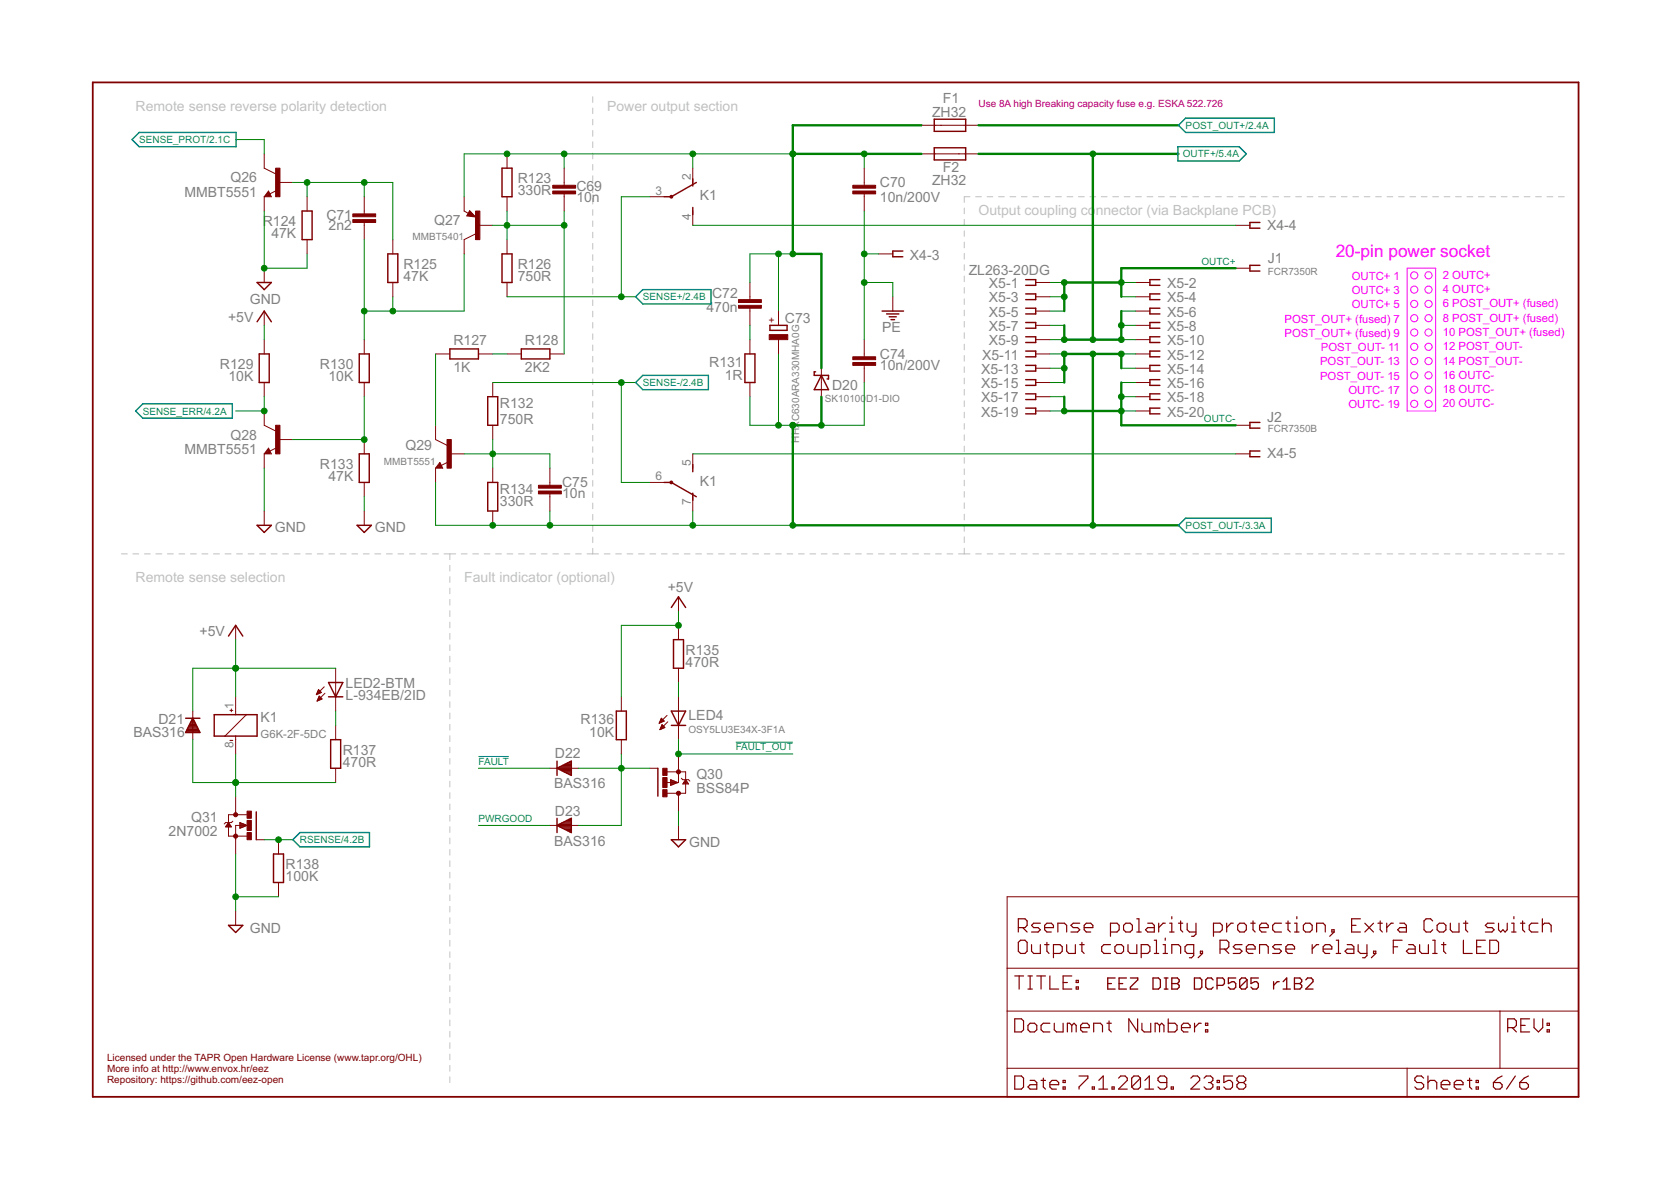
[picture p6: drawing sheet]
<svg xmlns="http://www.w3.org/2000/svg" width="297mm" height="210mm" viewBox="0 0 297 210" stroke-linecap="round" stroke-linejoin="round" font-family="sans-serif">
<g fill="none" stroke="#c0c0c0" stroke-width=".18">
<path d="M105.4 17.2v1M105.4 19.2v1M105.4 21.2v1M105.4 23.2v1M105.4 25.2v1M105.4 27.2v1M105.4 29.2v1M105.4 31.2v1M105.4 33.2v1M105.4 35.2v1.1M105.4 37.3v1M105.4 39.3v1"/>
<path d="M171.4 37v1M171.4 39v1M172.4 35h-1v1M173.4 35h1.1M175.5 35h1M177.5 35h1M179.5 35h1.1M181.6 35h1M183.6 35h1M185.6 35h1M187.6 35h1.1M189.7 35h1"/>
<path d="M191.7 35h1M193.7 35h1.1M195.8 35h1M197.8 35h1M199.8 35h1.1M201.9 35h1M203.9 35h1M205.9 35h1.1M208 35h1M210 35h1M212 35h1.1M214.1 35h1"/>
<path d="M216.1 35h1M218.1 35h1.1M220.2 35h1M222.2 35h1M224.2 35h1.1M226.3 35h1M228.3 35h1M230.3 35h1.1M232.3 35h1.1M234.4 35h1M236.4 35h1M238.4 35h1.1"/>
<path d="M240.5 35h1M242.5 35h1M244.5 35h1.1M246.6 35h1M248.6 35h1M250.6 35h1.1M252.6 35h1.1M254.7 35h1M256.7 35h1M258.7 35h1.1M260.8 35h1M262.8 35h1"/>
<path d="M264.8 35h1.1M266.9 35h1M268.9 35h1M270.9 35h1.1M273 35h1M275 35h1M277 35h1.1M105.4 41.3v1M105.4 43.3v1M105.4 45.3v1M105.4 47.3v1M105.4 49.3v1"/>
<path d="M105.4 51.3v1M105.4 53.3v1M105.4 55.3v1M105.4 57.3v1M105.4 59.3v1M171.4 41v1M171.4 43v1M171.4 45v1.1M171.4 47.1v1M171.4 49.1v1M171.4 51.1v1M171.4 53.1v1"/>
<path d="M171.4 55.1v1M171.4 57.1v1M171.4 59.1v1.1M105.4 61.3v1M105.4 63.3v1M105.4 65.3v1.1M105.4 67.4v.9M105.4 69.4v1M105.4 71.4v1M105.4 73.4v1M105.4 75.4v1M105.4 77.4v1"/>
<path d="M105.4 79.4v1M171.4 61.2v1M171.4 63.2v1M171.4 65.2v1M171.4 67.2v1M171.4 69.2v1M171.4 71.2v1.1M171.4 73.3v1M171.4 75.3v1M171.4 77.3v1M171.4 79.3v1M21.6 98.4h1"/>
<path d="M23.6 98.4h1.1M25.7 98.4h1M27.7 98.4h1.1M29.8 98.4h1M31.8 98.4h1.1M33.9 98.4h1M35.9 98.4h1.1M38 98.4h1M40 98.4h1.1M42.1 98.4h1M44.1 98.4h1M46.1 98.4h1.1"/>
<path d="M48.2 98.4h1.1M50.2 98.4h1.1M52.3 98.4h1M54.4 98.4h1M56.4 98.4h1M58.4 98.4h1.1M60.5 98.4h1M62.5 98.4h1.1M64.6 98.4h1M66.6 98.4h1.1M68.7 98.4h1M70.7 98.4h1.1"/>
<path d="M72.8 98.4h1M74.8 98.4h1.1M76.9 98.4h1M78.9 98.4h2.1M80 98.4v1.1M82 98.4h1M84 98.4h1.1M86.1 98.4h1M88.1 98.4h1M90.1 98.4h1.1M92.2 98.4h1M94.2 98.4h1"/>
<path d="M96.2 98.4h1.1M98.3 98.4h1M100.3 98.4h1M102.3 98.4h1M104.4 98.4h2M105.4 81.4v1M105.4 83.4v1M105.4 85.4v1M105.4 87.4v1M105.4 89.4v1M105.4 91.4v1M105.4 93.4v1"/>
<path d="M105.4 95.4v1M105.4 97.5v.9M107.4 98.4h1M109.4 98.4h1.1M111.5 98.4h1M113.5 98.4h1M115.5 98.4h1.1M117.6 98.4h1M119.6 98.4h1M121.6 98.4h1.1M123.7 98.4h1M125.7 98.4h1"/>
<path d="M127.7 98.4h1.1M129.8 98.4h1M131.8 98.4h1M133.8 98.4h1M135.8 98.4h1.1M137.9 98.4h1M139.9 98.4h1M141.9 98.4h1.1M144 98.4h1M146 98.4h1M148 98.4h1.1M150.1 98.4h1"/>
<path d="M152.1 98.4h1M154.1 98.4h1.1M156.1 98.4h1.1M158.2 98.4h1M160.2 98.4h1M162.2 98.4h1.1M164.3 98.4h1M166.3 98.4h1M168.3 98.4h1.1M170.4 98.4h2M171.4 81.3v1M171.4 83.3v1"/>
<path d="M171.4 85.3v1.1M171.4 87.4v1M171.4 89.4v1M171.4 91.4v1M171.4 93.4v1M171.4 95.4v1M171.4 97.4v1M173.4 98.4h1.1M175.5 98.4h1M177.5 98.4h1M179.5 98.4h1.1M181.6 98.4h1"/>
<path d="M183.6 98.4h1M185.6 98.4h1M187.6 98.4h1.1M189.7 98.4h1M191.7 98.4h1M193.7 98.4h1.1M195.8 98.4h1M197.8 98.4h1M199.8 98.4h1.1M201.9 98.4h1M203.9 98.4h1M205.9 98.4h1.1"/>
<path d="M208 98.4h1M210 98.4h1M212 98.4h1.1M214.1 98.4h1M216.1 98.4h1M218.1 98.4h1.1M220.2 98.4h1M222.2 98.4h1M224.2 98.4h1.1M226.3 98.4h1M228.3 98.4h1M230.3 98.4h1.1"/>
<path d="M232.3 98.4h1.1M234.4 98.4h1M236.4 98.4h1M238.4 98.4h1.1M240.5 98.4h1M242.5 98.4h1M244.5 98.4h1.1M246.6 98.4h1M248.6 98.4h1M250.6 98.4h1.1M252.6 98.4h1.1M254.7 98.4h1"/>
<path d="M256.7 98.4h1M258.7 98.4h1.1M260.8 98.4h1M262.8 98.4h1M264.8 98.4h1.1M266.9 98.4h1M268.9 98.4h1M270.9 98.4h1.1M273 98.4h1M275 98.4h1M277 98.4h1.1M80 100.5v1"/>
<path d="M80 102.5v1M80 104.5v1M80 106.5v1M80 108.5v1.1M80 110.6v1M80 112.6v1M80 114.6v1M80 116.6v1M80 118.7v1M80 120.7v1M80 122.7v1M80 124.7v1"/>
<path d="M80 126.7v1.1M80 128.8v1M80 130.8v1M80 132.8v1M80 134.8v1M80 136.8v1.1M80 138.9v1M80 140.9v1M80 142.9v1M80 144.9v1M80 146.9v1.1M80 148.9v1.1"/>
<path d="M80 151v1M80 153v1M80 155v1M80 157v1.1M80 159.1v1M80 161.1v1M80 163.1v1M80 165.1v1M80 167.1v1.1M80 169.2v1M80 171.2v1M80 173.2v1"/>
<path d="M80 175.2v1M80 177.2v1.1M80 179.3v1M80 181.3v1M80 183.3v1M80 185.3v1.1M80 187.3v1.1M80 189.4v1M80 191.4v1"/>
</g>
<g fill="none" stroke="#800000" stroke-width=".21">
<path d="M180.4 173.5h1.5M181 164.9h1.2l.4-.4v-.8l-.4-.4h-1.2v2.4M181 167.5l.4-.4h.8l.4 .4v1.6l-.4 .4h-.8l-.4-.4zM181.2 173.5v2.3M181.8 164.9l.8 .8M182.7 173.5h.8M182.7 175.8h.8M183.1 173.5v2.3M183.4 167.9v1.2l.3 .4h1.2v-1.6M184.3 173.5h1.5M184.9 164.1h-1.2l-.3 .4 .3 .4h.8l.4 .3-.4 .5h-1.1M185.1 173.5v2.3"/>
<path d="M185.7 164.9h1.6v-.4l-.4-.4h-.8l-.4 .4v.7l.4 .5h.8M185.7 167.9h.8M186.1 167.5v1.6l.4 .4M186.6 173.5v2.3h1.6M187.3 169.5h1.1l.4-.4v-.8l-.4-.4h-1.1v2.3M188 165.7v-1.6h1.2l.4 .4v1.2M189 174.6h.7M189.6 167.9v1.2l.4 .4h1.2v-1.6M190.5 173.5h-1.5v2.3h1.5M191.3 175.4h.4v.4h-.4zM191.3 174.2h.4v.4h-.4zM191.9 164.1h-1.1l-.4 .4 .4 .4h.8l.3 .3-.3 .5h-1.2"/>
<path d="M191.9 167.9h.8M192.3 167.5v1.6l.4 .4M192.7 164.9h1.6v-.4l-.4-.4h-.8l-.4 .4v.7l.4 .5h.8M197.4 165.7h1.2l.3-.5v-.7l-.3-.4h-1.2v2.3M197.4 167.9h-1.2l-.4 .4v.8l.4 .4h1.2M198.6 167.9h.7l.4 .4v.8l-.4 .4h-.7l-.4-.4v-.8zM199.7 164.5l.4-.4h.8l.4 .4v.7l-.4 .5h-.8l-.4-.5zM200.5 167.9v1.2l.4 .4h1.2v-1.6M202.1 163.3h.4v2.4M202.1 165.7h.8M202.9 169.5h1.1l.4-.4v-.8l-.4-.4h-1.1v2.3M204 164.1h.8l.4 .4v1.2h-1.2l-.4-.5 .4-.3h1.2"/>
<path d="M205.2 167.1h.4v2.4M205.2 169.5h.8M206 164.1v1.6M206.8 169.5h.7M206.8 167.9h.3v1.6M207.1 164.1h-.3l-.8 .8M207.1 166.7v.4M207.9 165.7h.8M207.9 164.1h.4v1.6M208.3 162.9v.4M208.3 169.5v-1.6h1.2l.4 .4v1.2M209.5 164.1h.7"/>
<path d="M209.9 163.7v1.5l.3 .5M211 164.1v1.1l.4 .5h1.2M212.2 169.5h-1.2l-.3-.4v-.8l.3-.4h1.2v1.9l-.4 .4h-.4M212.6 164.1v1.9l-.4 .4h-.4M213.4 169.1h.4v.4h-.4zM213.8 169.5l-.8 .7M215.7 165.7h1.2l.4-.5v-.7l-.4-.4h-1.2v2.3M216.9 168.7h1.2l.3-.4v-.8l-.3-.4h-1.2v2.4M217.7 168.7l.7 .8M218.1 164.1v1.6M219.2 164.1h-.4l-.7 .8M220.4 164.1h.8l.4 .4v.7l-.4 .5h-.8l-.4-.5v-.7z"/>
<path d="M220.8 167.9h-1.2l-.4 .4 .4 .4h.8l.4 .4-.4 .4h-1.2M221.6 168.7h1.5v-.4l-.4-.4h-.7l-.4 .4v.8l.4 .4h.7M222.3 164.1h.8M222.7 163.7v1.5l.4 .5M223.9 164.9h1.5v-.4l-.3-.4h-.8l-.4 .4v.7l.4 .5h.8M223.9 169.5v-1.6h1.2l.3 .4v1.2M227.8 164.1h-1.2l-.4 .4v.7l.4 .5h1.2M227.8 167.9h-1.2l-.4 .4 .4 .4h.8l.4 .4-.4 .4h-1.2M228.6 164.1h.8M228.6 168.7h1.5v-.4l-.4-.4h-.7l-.4 .4v.8l.4 .4h.7M229 163.7v1.5l.4 .5M230.1 165.7h.8"/>
<path d="M230.1 164.1h.4v1.6M230.5 162.9v.4M231.7 164.5l.4-.4h.8l.4 .4v.7l-.4 .5h-.8l-.4-.5zM233.3 167.9v1.6M234 165.7v-1.6h1.2l.4 .4v1.2M234.4 167.9h-.4l-.7 .8M235.2 168.7h1.5v-.4l-.3-.4h-.8l-.4 .4v.8l.4 .4h.8M236.7 165.2h.5v.5h-.5zM237.2 165.7l-.8 .7M237.5 167.1h.4v2.4M237.5 169.5h.8M239.5 167.9h.8l.4 .4v1.2h-1.2l-.4-.4 .4-.4h1.2"/>
<path d="M240.3 164.5h.7M241.4 167.9v1.2l.4 .4h1.2M241.8 163.3h-1.5v2.4h1.5M242.6 164.1l1.6 1.6M243 167.9v1.9l-.4 .4h-.4M244.2 164.1l-1.6 1.6M244.2 169.1h.4v.4h-.4zM244.6 169.5l-.8 .7M244.9 164.1h.8M245.3 163.7v1.5l.4 .5M246.5 164.1v1.6M247.7 164.1h-.4l-.8 .8"/>
<path d="M247.7 168.3h.8M248.8 164.1h.8l.4 .4v1.2h-1.2l-.3-.5 .3-.3h1.2M249.2 167.1h-1.5v2.4M250.4 167.9h.8l.4 .4v1.2h-1.2l-.4-.4 .4-.4h1.2M252.3 167.9v1.2l.4 .4h1.2v-1.6M254.7 163.7l-.4-.4h-.8l-.4 .4v1.5l.4 .5h.8l.4-.5M254.7 167.1h.4v2.4M254.7 169.5h.8M255.5 164.5l.4-.4h.7l.4 .4v.7l-.4 .5h-.7l-.4-.5zM256.2 167.9h.8M256.6 167.5v1.6l.4 .4M257.8 164.1v1.1l.4 .5h1.2v-1.6"/>
<path d="M260.1 164.1h.8M260.1 167.1v2.4h1.6M260.5 163.7v1.5l.4 .5M262.5 168.3h.7M264 167.1h-1.5v2.4h1.5M264.8 167.1h1.2l.4 .4v1.6l-.4 .4h-1.2zM265.6 164.1h-1.2l-.4 .4 .4 .4h.8l.4 .3-.4 .5h-1.2M266.4 164.1v1.1l.4 .5 .4-.5 .3 .5 .4-.5v-1.1M268.7 165.7h.8M268.7 164.1h.4v1.6M269.1 162.9v.4M270.3 164.1h.8"/>
<path d="M270.7 163.7v1.5l.4 .5M273.4 164.1h-1.2l-.4 .4v.7l.4 .5h1.2M274.2 164.5l.4-.4h.7l.4 .4v1.2M274.2 163.3v2.4M180.4 181.1h1.2l.3 .4v1.5l-.3 .4h-1.2zM180.4 191.2h1.2l.3 .4v1.6l-.3 .4h-1.2zM182.7 182.2l.4-.3h.8l.4 .3v.8l-.4 .4h-.8l-.4-.4zM183.1 192h.8l.4 .4v1.2h-1.2l-.4-.4 .4-.4h1.2M185.1 192h.7M185.5 191.6v1.6l.3 .4M186.6 192.8h1.6v-.4l-.4-.4h-.8l-.4 .4v.8l.4 .4h.8M186.6 181.9h-1.1l-.4 .3v.8l.4 .4h1.1"/>
<path d="M187.4 181.9v1.1l.4 .4h1.2v-1.5M189 193.2h.4v.4h-.4zM189 192h.4v.4h-.4zM190.5 182.2l-.4-.3h-.4v1.5M190.5 182.2l.4-.3 .4 .3v1.2M190.5 182.2v1.2M191.8 191.2h1.6v.4l-1.6 1.6v.4M192.1 182.6h1.5v-.4l-.3-.3h-.8l-.4 .3v.8l.4 .4h.8M194.2 193.2h.3v.4h-.3zM194.4 183.4v-1.5h1.2l.4 .3v1.2M195.3 193.6h1.6M195.3 192l.8-.8v2.4"/>
<path d="M196.8 181.9h.7M197.1 181.5v1.5l.4 .4M197.7 193.2h.4v.4h-.4zM198.8 191.6l.4-.4h.8l.4 .4v.4l-1.6 1.6h1.6M202.2 181.1v2.3l-1.5-2.3v2.3M202.7 191.6v1.6l-.4 .4h-.7l-.4-.4M202.7 191.6l-.4-.4h-.7l-.4 .4v1.6M202.7 191.6l-1.5 1.6M203 181.9v1.1l.4 .4h1.2v-1.5M203.5 193.6h1.6M203.5 192l.8-.8v2.4M206.1 182.2l.4-.3 .4 .3v1.2"/>
<path d="M206.1 182.2l-.4-.3h-.4v1.5M206.1 182.2v1.2M207.4 192.4h-1.2l-.4-.4v-.4l.4-.4h.8l.4 .4v1.6l-.4 .4h-.8l-.4-.4M207.7 181.1v2.3h1.2l.3-.4v-.8l-.3-.3h-1.2M208.2 193.2h.4v.4h-.4zM210 182.6h1.6v-.4l-.4-.3h-.8l-.4 .3v.8l.4 .4h.8M211.7 191.6l.4-.4h.8l.4 .4v.4l-1.6 1.6h1.6M212.3 181.9v1.5M213.5 181.9h-.4l-.8 .7M214 191.6l.4-.4h.8l.4 .4v.4l-.4 .4M214.3 183h.4v.4h-.4zM214.3 181.9h.4v.3h-.4z"/>
<path d="M214.8 192.4h.4M215.2 192.4l.4 .4v.4l-.4 .4h-.8l-.4-.4M216.4 193.2h.4v.4h-.4zM216.4 192h.4v.4h-.4zM219.1 191.2h-1.5v1.2l.7-.4h.4l.4 .4v.8l-.4 .4h-.8l-.3-.4M220.3 192.4l-.4 .4v.4l.4 .4h.7l.4-.4v-.4l-.4-.4M220.3 192.4l-.4-.4v-.4l.4-.4h.7l.4 .4v.4l-.4 .4M220.3 192.4h.7M253.1 191.6l-.4-.4h-.8l-.4 .4v.4l.4 .4h.8l.4 .4v.4l-.4 .4h-.8l-.4-.4M253.8 192.4l.4-.4h.8l.4 .4v1.2M253.8 191.2v2.4M256.2 192.8h1.5v-.4l-.4-.4h-.7l-.4 .4v.8l.4 .4h.7"/>
<path d="M258.5 192.8h1.6v-.4l-.4-.4h-.8l-.4 .4v.8l.4 .4h.8M260.9 192h.7M261.2 191.6v1.6l.4 .4M262.4 193.2h.4v.4h-.4zM262.4 192h.4v.4h-.4zM265.5 192.4h1.1l.4 .4v.4l-.4 .4h-.7l-.4-.4zM267 191.2l-.7 .4-.8 .8M268 182.6h1.2l.4-.4v-.7l-.4-.4h-1.2v2.3M268.8 182.6l.8 .8M269.4 191.2l-1.6 2.4M270.2 192.4h1.1l.4 .4v.4l-.4 .4h-.8l-.3-.4zM270.3 182.2h.8"/>
<path d="M271.7 191.2l-.8 .4-.7 .8M271.9 181.1h-1.6v2.3h1.6M272.7 181.1v1.5l.8 .8 .7-.8v-1.5M275 183h.4v.4h-.4zM275 181.9h.4v.3h-.4z"/>
</g>
<path d="M16.5 14.6h264.1v180.3h-264.1z" fill="none" stroke="#800000" stroke-width=".32"/>
<g fill="none" stroke="#800000" stroke-width=".18">
<path d="M47 27.3v2.6l2 1M47 35v2.5M47.7 34l.5 1h-1.2zM49.2 33.8l-1.2 .7M49.5 32.4h2.5M54.6 35v2.5M64.7 35v3M64.7 39.5v3.1M82.5 35v2.5l.7 .4M83.5 37.4l1 1.2-1.5-.2zM90.1 27.3v2.6M90.1 35v2.5"/>
<path d="M100.3 29.9v3M100.3 34.5v3M115.5 35h2.6M123.1 29.9v2.5M123.1 37.5v2.5M153.6 29.9v3M153.6 34.5v3M163.8 22.3h10.1M163.8 27.3h10.1M47 47.7v2.5M47 55.3v2.5M54.6 42.6v2.5"/>
<path d="M69.8 42.6v2.5M69.8 50.2v2.5M84.5 41.6l-2 1v2.5M85 40h2.6M90.1 42.6v2.5M90.1 50.2v2.5M133.3 50.2v3.1M133.3 54.8v3M138.4 55.3v2.5M156.2 45.1h2.5M158.7 52.7v2.6M184.1 50.2h2.5"/>
<path d="M184.1 52.7h2.5M184.1 55.3h2.5M184.1 57.8h2.5M201.9 50.2h2.5M201.9 52.7h2.5M201.9 55.3h2.5M201.9 57.8h2.5M219.6 40h2.6M219.6 47.7h2.6M47 60.4v2.5M47 68v2.5M47 73v2.6l2 1"/>
<path d="M47.7 79.7l.5 1h-1.2zM49.2 79.6l-1.2 .6M49.5 78.1h2.5M64.7 60.4v2.5M64.7 68v2.5M64.7 78.1v2.6M77.4 75.6v2.5l2.1 1M77.4 62.9h2.6M85 62.9h2.6M87.6 68v2.5M87.6 75.6v2.5M90.1 62.9h2.6"/>
<path d="M97.7 62.9h2.6M133.3 60.4v2.5M133.3 68v2.5M138.4 60.4v2.5M146 65.4v5.1M153.6 60.4v3M153.6 64.9v3.1M184.1 62.9h2.5M184.1 60.4h2.5M184.1 65.4h2.5M184.1 68h2.5M184.1 70.5h2.5"/>
<path d="M184.1 73h2.5M201.9 62.9h2.5M201.9 60.4h2.5M201.9 65.4h2.5M201.9 68h2.5M201.9 70.5h2.5M201.9 73h2.5M219.6 75.6h2.6M47 80.7v2.5M47 90.8v2.6M64.7 85.7v2.6M64.7 90.8v2.6"/>
<path d="M77.4 83.2v2.5M78.2 82.2l.5 1h-1.3zM79.7 82.1l-1.3 .6M80 80.7h2.5M87.6 83.2v2.5M87.6 90.8v2.6M97.7 83.2v3.1M97.7 87.8v3M115.5 85.7h2.6M123.1 80.7v2.5M123.1 88.3v2.5M219.6 80.7h2.6"/>
<path d="M41.9 111.1v2.6M59.7 118.8v7.6M120.6 106.1v2.5M120.6 111.1v2.6M120.6 118.8v2.5M34.3 126.4v5.1M40.9 126.3h.5M40.9 131.6h.5M41.1 126v.5M41.9 123.8v3.2M41.9 130.8v3.2M43.8 127l-3.8 3.8"/>
<path d="M56.2 123.4h.1M56.3 123.3h.3M56.3 123.2h.6M56.4 123.1h.7M56.4 124.5h.2M56.5 122.9h.5M56.5 124.4h.4M56.5 122.8h.4M56.5 124.3h.6M56.6 122.7h.1M56.6 124.1h.6M56.6 124h.4"/>
<path d="M56.6 122.6l-.4 .9M56.6 122.6l.5 .5-.9 .4M56.6 122.6h.1M56.7 123.9h.2M56.7 123.8h.1M56.7 123.7l.6 .5-.9 .4zM57.6 122.1l-1.4 1.4M57.8 123.2l-1.4 1.4M59.7 128.9v2.6M59.7 136.5v2.6M97.7 136.5h5.1M110.4 123.8v2.6"/>
<path d="M110.4 131.5v2.5M115.5 136.5h1.4M117.2 128.5h.1M117.3 128.4h.3M117.3 128.2h.6M117.3 129.6h.3M117.4 128.1h.6M117.4 128h.5M117.4 129.5h.5M117.5 127.9h.3M117.5 129.3h.6M117.5 127.8h.2"/>
<path d="M117.5 129.2h.6M117.6 127.7l.5 .5-.9 .3zM117.6 129.1h.4M117.6 129h.3M117.7 128.8h.1M117.7 128.8l.5 .5-.9 .4zM118.6 127.1l-1.4 1.4M118.6 137.2h3.3v3.8h-3.3M118.7 128.3l-1.4 1.4M119.2 138.6l1.3 .5-1.3 .5zM119.2 139.6h.1M119.2 139.5h.3"/>
<path d="M119.2 139.3h.6M119.2 139.2h.9M119.2 139h1M119.2 138.9h.7M119.2 138.7h.4M119.2 138.6h.1M120.6 123.8v7.7M120.6 134v5.1h-2.2M121.1 138.3l.3 .3h1l.2 .2M121.5 139.2h.8M121.5 139.1h.7M121.6 139h.6"/>
<path d="M121.7 138.9h.4M121.8 138.7h.2M121.9 138.6h.1M121.9 138.6l.5 .7h-1zM40.1 146.9h1M40.2 146.8h.8M40.3 146.7h.7M40.4 146.6h.5M40.4 146.5h.4M40.5 146.3h.2M40.6 146.2l.5 .8h-1zM41.4 145.9l-.3 .3h-1l-.2 .3"/>
<path d="M41.9 141.6v3.2M42.7 146.2v1l1.2-.5M42.7 146.2l1.2 .5M42.7 147.2h.1M42.7 147.1h.3M42.7 146.9h.6M42.7 146.8h.9M42.7 146.6h.9M42.7 146.5h.6M42.7 146.3h.3M42.7 146.2h.1M43.9 146.7h-2v5.1"/>
<path d="M43.9 144.8h-3.3v3.8h3.3M45.6 149.2h1.4M49.5 149.2v2.6M49.5 156.8v2.6M97.7 146.7h5.1M120.6 141v3.2M120.6 146.7v2.5M179 159.4h101.6v35.5h-101.6zM41.9 161.9v2.6M179 179.7h101.6M179 172.1h101.6M266.6 179.7v10.2"/>
<path d="M179 189.9h101.6M250.1 189.9v5"/>
</g>
<g fill="none" stroke="#800000" stroke-width=".23">
<path d="M196.9 174.8h.7M198.2 173.8h-1.3v2h1.3M198.9 174.8h.7M200.2 173.8h-1.3v2h1.3M200.9 173.8h1.3v.4l-1.3 1.3v.3h1.3M205 173.8h.9l.4 .4v1.3l-.4 .3h-.9zM207 173.8h.6M207 175.8h.6M207.3 173.8v2M208.3 173.8h1l.3 .4v.3l-.3 .3 .3 .3v.4l-.3 .3h-1zM208.3 174.8h1M212.3 173.8h1l.3 .4v1.3l-.3 .3h-1z"/>
<path d="M215.6 174.2l-.3-.4h-.6l-.4 .4v1.3l.4 .3h.6l.3-.3M216.3 175.1h1l.4-.3v-.6l-.4-.4h-1v2M219.7 173.8h-1.3v1l.6-.3h.4l.3 .3v.7l-.3 .3h-.7l-.3-.3M221.7 174.2l-.3-.4h-.7l-.3 .4v1.3M221.7 174.2v1.3l-.3 .3h-.7l-.3-.3M221.7 174.2l-1.3 1.3M223.7 173.8h-1.3v1l.6-.3h.4l.3 .3v.7l-.3 .3h-.7l-.3-.3M226.4 174.5v1.3M227.4 174.5h-.3l-.7 .6M228.1 175.8h1.3M228.1 174.5l.6-.7v2M230.1 173.8h1l.3 .4v.3l-.3 .3 .3 .3v.4l-.3 .3h-1z"/>
<path d="M230.1 174.8h1M232.1 174.2l.3-.4h.7l.3 .4v.3l-1.3 1.3h1.3"/>
</g>
<g fill="none" stroke="#800000" stroke-width=".25">
<path d="M47.7 34.5l-.1 .2h.4l-.3-.5-.5 .6h.8M53.7 37.5h1.8v5.1h-1.8zM83.5 38.1h.4l-.4-.2-.2 .4 1 .1-.8-.8-.4 .7M89.2 29.9h1.8v5.1h-1.8zM123.1 31.8v1.3M123.1 36.9v1.2M123.8 32.4l-4.5 2.6h-1.2M166.1 21.2h5.6v2.1h-5.6zM166.1 26.3h5.6v2.1h-5.6zM224 39.5h-1.8v1.1h1.8M45.7 50.2h2.5l-1.2 1.3zM45.7 57.2l1.3-1.9 1.2 1.9"/>
<path d="M68.9 45.1h1.8v5.1h-1.8zM89.2 45.1h1.8v5.1h-1.8zM136.9 57.8h3v.9h-3zM156.8 55.3h3.8M157.6 55.8h2.2M158.1 56.3h1.2M158.4 56.8h.6M160.5 44.6h-1.8v1h1.8M182.3 54.8h1.8v1h-1.8M182.3 49.7h1.8v1h-1.8M182.3 52.2h1.8v1.1h-1.8M182.3 57.3h1.8v1h-1.8"/>
<path d="M182.3 59.9h1.8v1h-1.8M206.2 54.8h-1.8v1h1.8M206.2 49.7h-1.8v1h1.8M206.2 52.2h-1.8v1.1h1.8M206.2 57.3h-1.8v1h1.8M206.2 59.9h-1.8v1h1.8M224 47.2h-1.8v1h1.8M46.1 62.9h1.8v5.1h-1.8zM63.9 62.9h1.7v5.1h-1.7zM80 62h5v1.8h-5zM86.7 70.5h1.8v5.1h-1.8zM92.7 62h5v1.8h-5z"/>
<path d="M132.4 62.9h1.8v5.1h-1.8zM145 66.1h-.3v.6h2.6v.7h-.3M146 66.7l1.3 2.6h-2.6zM182.3 62.4h1.8v1h-1.8M182.3 64.9h1.8v1.1h-1.8M182.3 67.5h1.8v1h-1.8M182.3 70h1.8v1h-1.8M182.3 72.5h1.8v1.1h-1.8M206.2 62.4h-1.8v1h1.8M206.2 64.9h-1.8v1.1h1.8M206.2 67.5h-1.8v1h1.8M206.2 70h-1.8v1h1.8"/>
<path d="M206.2 72.5h-1.8v1.1h1.8M224 75.1h-1.8v1h1.8M45.7 93.4h2.5l-1.2 1.2zM47.7 80.2l-.1 .2h.4l-.3-.5-.5 .6h.8M63.5 93.4h2.5l-1.3 1.2zM63.9 80.7h1.7v5h-1.7zM78.2 82.7l-.1 .3h.3l-.2-.6-.5 .7h.7M86.7 85.7h1.8v5.1h-1.8zM118.1 85.7h1.2l4.5 2.6M123.1 82.6v1.2M123.1 87.7v1.2M224 80.2h-1.8v1h1.8"/>
<path d="M40.6 113.1l1.3-2 1.3 2M119.3 108l1.3-1.9 1.3 1.9M119.7 113.7h1.8v5.1h-1.8zM33 127.7h2.5M33.1 130.1h2.4M33.2 129.8h2.2M33.3 129.6h1.9M33.4 129.4h1.7M33.5 129.2h1.5M33.6 128.9h1.3M33.7 128.7h1.1M33.8 128.5h.9"/>
<path d="M34 128.3h.6M34.1 128.1h.4M34.2 127.8h.2M34.3 127.7l1.2 2.5h-2.5zM38.1 127h7.6v3.8h-7.6zM58.4 121.3h2.5l-1.2 2.5zM58.4 123.8h2.5M58.8 131.5h1.8v5h-1.8zM99 135.3v2.5M99 136.5l2.6-1.2v2.5zM99.1 136.5h2.5M99.4 136.7h2.2"/>
<path d="M99.5 136.3h2.1M99.8 136.9h1.8M100 136.1h1.6M100.3 137.2h1.3M100.4 135.8h1.2M100.7 137.4h.9M100.9 135.6h.7M101.2 137.6h.4M101.3 135.4h.3M109.6 126.4h1.7v5.1h-1.7zM116.9 136.5v5M119.3 126.4h2.6l-1.3 2.5z"/>
<path d="M119.3 128.9h2.6M45.6 144.3v4.9M48.6 151.8h1.8v5h-1.8zM99 145.4v2.6M99 146.7l2.6-1.3v2.6zM99.1 146.7h2.5M99.4 146.5h2.2M99.5 147h2.1M99.8 146.3h1.8M100 147.2h1.6M100.3 146.1h1.3M100.4 147.4h1.2"/>
<path d="M100.7 145.8h.9M100.9 147.6h.7M101.2 145.6h.4M101.3 147.8h.3M119.3 149.2h2.6l-1.3 1.3zM40.6 164.5h2.6l-1.3 1.2z"/>
</g>
<g fill="#800000" stroke="#800000" stroke-width=".18">
<path d="M79.5 78.1h.7v5.1h-.7z"/>
<path d="M84.5 37.5h.8v5.1h-.8z"/>
<path d="M98.3 34h4v.5h-4z"/>
<path d="M98.3 32.9h4v.5h-4z"/>
<path d="M95.7 87.3h4.1v.5h-4.1z"/>
<path d="M95.7 86.3h4.1v.5h-4.1z"/>
<path d="M49 29.9h.8v5.1h-.8z"/>
<path d="M62.7 39h4.1v.5h-4.1z"/>
<path d="M62.7 38h4.1v.5h-4.1z"/>
<path d="M49 75.6h.8v5.1h-.8z"/>
<path d="M131.3 54.3h4v.5h-4z"/>
<path d="M131.3 53.3h4v.5h-4z"/>
<path d="M151.6 34h4.1v.5h-4.1z"/>
<path d="M151.6 32.9h4.1v.5h-4.1z"/>
<path d="M151.6 64.4h4.1v.5h-4.1z"/>
<path d="M151.6 63.4h4.1v.5h-4.1z"/>
<path d="M43.9 148h.8v1.2h-.8z"/>
<path d="M43.9 144.2h.8v1.2h-.8z"/>
<path d="M43.9 145.8h.8v1.8h-.8z"/>
<path d="M117.8 140.4h.8v1.2h-.8z"/>
<path d="M117.8 136.5h.8v1.3h-.8z"/>
<path d="M117.8 138.2h.8v1.8h-.8z"/>
<path d="M136.7 59.5h3.3v.9h-3.3z"/>
</g>
<g fill="none" stroke="#800000" stroke-width=".42">
<circle cx="119.3" cy="35" r=".13"/>
<circle cx="119.3" cy="85.7" r=".13"/>
</g>
<g fill="#800000" stroke="#800000" stroke-width=".18">
<circle cx="41.9" cy="144.8" r=".36"/>
<circle cx="41.9" cy="148.6" r=".36"/>
<circle cx="120.6" cy="137.2" r=".36"/>
<circle cx="120.6" cy="141" r=".36"/>
</g>
<g fill="none" stroke="#008000" stroke-width=".18">
<path d="M41.9 24.8h5.1v2.5M47 37.5v10.2h7.6v-2.6M52 32.4h17.8v10.2M54.6 32.4v2.6M64.7 32.4v2.6M90.1 37.5v5.1M100.3 27.3v2.6M100.3 37.5v25.4M115.5 35h-5.1v17.7M123.1 27.3v2.6M140.9 27.3h-58.4v7.7M153.6 27.3v2.6"/>
<path d="M153.6 37.5v22.9M47 57.8v2.6M64.7 42.6v17.8M69.8 52.7v2.6M82.5 45.1v10.2h-17.8M87.6 40h12.7M90.1 52.7h22.9M123.1 40h96.5M133.3 57.8v2.6M138.4 45.1v10.2M140.9 45.1h-7.6v5.1M153.6 50.2h5.1v2.5"/>
<path d="M153.6 45.1h2.6M186.6 52.7h2.6M186.6 55.3h2.6M186.6 50.2h2.6M186.6 57.8h2.6M199.3 52.7h2.6M199.3 55.3h2.6M199.3 50.2h2.6M199.3 57.8h2.6M47 70.5v2.5h-5.1M64.7 70.5v7.6h-12.7M77.4 62.9v12.7"/>
<path d="M87.6 78.1v5.1M87.6 68h25.4M87.6 62.9h2.5M110.4 68v17.7h5.1M133.3 70.5v5.1h7.6M138.4 62.9v12.7M153.6 68v7.6h-7.6M186.6 68h2.6M186.6 62.9h2.6M186.6 65.4h2.6M186.6 73h2.6M186.6 60.4h2.6"/>
<path d="M186.6 70.5h2.6M199.3 68h2.6M199.3 62.9h2.6M199.3 65.4h2.6M199.3 73h2.6M199.3 60.4h2.6M199.3 70.5h2.6M47 83.2v7.6M64.7 88.3v2.5M77.4 85.7v7.7h63.5M82.5 80.7h15.2v2.5M97.7 90.8v2.6"/>
<path d="M123.1 80.7h96.5M123.1 90.8v2.6M41.9 113.7v10.1M59.7 118.8h-25.4v7.6M120.6 108.6v2.5h-10.2v12.7M34.3 131.5v7.6h25.4M41.9 134v7.6M59.7 126.4v2.5M85 136.5h12.7M102.8 136.5h12.7M110.4 134v12.7h-7.6M120.6 121.3v2.5"/>
<path d="M120.6 131.5v2.5h20.3M41.9 151.8v10.1M41.9 159.4h7.6M47 149.2h5M85 146.7h12.7M120.6 144.2v2.5"/>
</g>
<g fill="#008000" stroke="#008000" stroke-width=".18">
<circle cx="41.9" cy="118.8" r=".51"/>
<circle cx="120.6" cy="111.1" r=".51"/>
<circle cx="90.1" cy="40" r=".51"/>
<circle cx="100.3" cy="40" r=".51"/>
<circle cx="110.4" cy="52.7" r=".51"/>
<circle cx="69.8" cy="55.3" r=".51"/>
<circle cx="64.7" cy="55.3" r=".51"/>
<circle cx="87.6" cy="80.7" r=".51"/>
<circle cx="110.4" cy="68" r=".51"/>
<circle cx="199.3" cy="62.9" r=".51"/>
<circle cx="189.2" cy="62.9" r=".51"/>
<circle cx="189.2" cy="65.4" r=".51"/>
<circle cx="194.3" cy="62.9" r=".51"/>
<circle cx="140.9" cy="75.6" r=".51"/>
<circle cx="146" cy="75.6" r=".51"/>
<circle cx="87.6" cy="93.4" r=".51"/>
<circle cx="97.7" cy="93.4" r=".51"/>
<circle cx="123.1" cy="93.4" r=".51"/>
<circle cx="140.9" cy="93.4" r=".51"/>
<circle cx="194.3" cy="93.4" r=".51"/>
<circle cx="138.4" cy="75.6" r=".51"/>
<circle cx="64.7" cy="32.4" r=".51"/>
<circle cx="54.6" cy="32.4" r=".51"/>
<circle cx="47" cy="73" r=".51"/>
<circle cx="64.7" cy="78.1" r=".51"/>
<circle cx="153.6" cy="50.2" r=".51"/>
<circle cx="153.6" cy="45.1" r=".51"/>
<circle cx="49.5" cy="149.2" r=".51"/>
<circle cx="41.9" cy="139.1" r=".51"/>
<circle cx="47" cy="47.7" r=".51"/>
<circle cx="41.9" cy="159.4" r=".51"/>
<circle cx="199.3" cy="57.8" r=".51"/>
<circle cx="189.2" cy="60.4" r=".51"/>
<circle cx="199.3" cy="60.4" r=".51"/>
<circle cx="194.3" cy="60.4" r=".51"/>
<circle cx="194.3" cy="27.3" r=".51"/>
<circle cx="189.2" cy="52.7" r=".51"/>
<circle cx="199.3" cy="50.2" r=".51"/>
<circle cx="189.2" cy="50.2" r=".51"/>
<circle cx="199.3" cy="70.5" r=".51"/>
<circle cx="189.2" cy="73" r=".51"/>
<circle cx="199.3" cy="73" r=".51"/>
<circle cx="120.6" cy="134" r=".51"/>
<circle cx="110.4" cy="136.5" r=".51"/>
<circle cx="90.1" cy="27.3" r=".51"/>
<circle cx="100.3" cy="27.3" r=".51"/>
<circle cx="140.9" cy="45.1" r=".51"/>
<circle cx="140.9" cy="27.3" r=".51"/>
<circle cx="153.6" cy="27.3" r=".51"/>
<circle cx="123.1" cy="27.3" r=".51"/>
<circle cx="138.4" cy="45.1" r=".51"/>
</g>
<g fill="none" stroke="#008000" stroke-width=".42">
<path d="M140.9 27.3h22.9M163.8 22.3h-22.9v22.8h5.1v20.3M173.9 22.3h35.6M173.9 27.3h35.6M194.3 27.3v33.1M199.3 55.3v5.1h-10.1v-2.6M199.3 50.2h-10.1v5.1M219.6 47.7h-20.3v5M146 70.5v5.1h-5.1v17.8h68.6M189.2 70.5v2.5h10.1M194.3 62.9v30.5M199.3 65.4v-2.5h-10.1v5.1"/>
<path d="M199.3 68v7.6h20.3"/>
</g>
<g fill="none" stroke="#f0f" stroke-width=".18">
<path d="M250.1 47.7h5.1v25.3h-5.1z"/>
<circle cx="251.4" cy="51.5" r=".64"/>
<circle cx="251.4" cy="54" r=".64"/>
<circle cx="251.4" cy="48.9" r=".64"/>
<circle cx="251.4" cy="56.6" r=".64"/>
<circle cx="251.4" cy="59.1" r=".64"/>
<circle cx="253.9" cy="59.1" r=".64"/>
<circle cx="253.9" cy="48.9" r=".64"/>
<circle cx="253.9" cy="51.5" r=".64"/>
<circle cx="253.9" cy="56.6" r=".64"/>
<circle cx="253.9" cy="54" r=".64"/>
<circle cx="251.4" cy="69.3" r=".64"/>
<circle cx="251.4" cy="71.8" r=".64"/>
<circle cx="251.4" cy="64.2" r=".64"/>
<circle cx="251.4" cy="66.7" r=".64"/>
<circle cx="251.4" cy="61.6" r=".64"/>
<circle cx="253.9" cy="64.2" r=".64"/>
<circle cx="253.9" cy="61.6" r=".64"/>
<circle cx="253.9" cy="66.7" r=".64"/>
<circle cx="253.9" cy="71.8" r=".64"/>
<circle cx="253.9" cy="69.3" r=".64"/>
</g>
<path d="M24.7 23.5h17.3v2.6h-17.3l-1.2-1.3zM209.4 26.1h10.9l1.3 1.2-1.3 1.3h-10.9zM210.8 21h15.7v2.5h-15.7l-1.3-1.2zM113 52.7l1.3-1.2h12.1v2.5h-12.1zM24.1 73l1.3-1.2h15.9v2.5h-15.9zM113 68l1.3-1.3h11.6v2.6h-11.6zM209.5 93.4l1.3-1.3h15.2v2.5h-15.2zM53.3 148h12.4v2.5h-12.4l-1.3-1.3z" fill="none" stroke="#008080" stroke-width=".25"/>
<path d="M85 134.5h5.4M130.8 131.9h10.1" fill="none" stroke="#008080" stroke-width=".18"/>
<text font-size="3.1" fill="#f0f" x="237.4" y="45.8">20-pin power socket</text>
<g font-size="2.5" fill="#c0c0c0">
<text x="24.1" y="19.7">Remote sense reverse polarity detection</text>
<text x="107.9" y="19.7">Power output section</text>
<text x="173.9" y="38.1">Output coupling co</text>
<text x="194.8" y="38.1">nnector (via Backplane PCB)</text>
<text x="24.1" y="103.5">Remote sense selection</text>
<text x="82.5" y="103.5">Fault indicator (optional)</text>
</g>
<g font-size="2.5" fill="#808080">
<text x="165.7" y="20.7">ZH32</text>
<text x="167.6" y="18.3">F1</text>
<text x="32.8" y="35">MMBT5551</text>
<text x="41" y="32.4">Q26</text>
<text x="92" y="34.7">330R</text>
<text x="92" y="32.5">R123</text>
<text x="102.5" y="35.9">10n</text>
<text x="102.5" y="33.9">C69</text>
<text x="124.4" y="35.5">K1</text>
<text x="156.4" y="35.9">10n/200V</text>
<text x="156.4" y="33.3">C70</text>
<text x="165.7" y="32.8">ZH32</text>
<text x="167.6" y="30.5">F2</text>
<text x="46.7" y="40.1">R124</text>
<text x="58" y="39">C71</text>
<text x="58.4" y="40.9">2n2</text>
<text x="77.2" y="40">Q27</text>
<text x="225.2" y="40.8">X4-4</text>
<text x="48.2" y="42.3">47K</text>
<text x="71.7" y="47.8">R125</text>
<text x="92" y="47.8">R126</text>
<text x="161.8" y="46.1">X4-3</text>
<text x="225.4" y="46.8">J1</text>
<text x="71.7" y="49.9">47K</text>
<text x="92" y="49.9">750R</text>
<text x="126.6" y="53">C72</text>
<text x="172.2" y="48.8">ZL263-20DG</text>
<text x="175.8" y="51.2">X5-1</text>
<text x="175.8" y="53.8">X5-3</text>
<text x="207.5" y="51.2">X5-2</text>
<text x="207.5" y="53.8">X5-4</text>
<text x="40.6" y="57.2">+5V</text>
<text x="44.4" y="54">GND</text>
<text x="125.6" y="55.5">470n</text>
<text x="139.5" y="57.3">C73</text>
<text x="156.8" y="59.1">PE</text>
<text x="175.8" y="56.3">X5-5</text>
<text x="175.8" y="58.8">X5-7</text>
<text x="207.5" y="56.3">X5-6</text>
<text x="207.5" y="58.8">X5-8</text>
<text x="39.1" y="65.5">R129</text>
<text x="56.9" y="65.5">R130</text>
<text x="80.6" y="61.4">R127</text>
<text x="93.3" y="61.4">R128</text>
<text x="126.1" y="65.2">R131</text>
<text x="156.4" y="65.7">10n/200V</text>
<text x="156.4" y="63.8">C74</text>
<text x="174.6" y="63.9">X5-11</text>
<text x="175.8" y="61.4">X5-9</text>
<text x="207.5" y="61.4">X5-10</text>
<text x="207.5" y="63.9">X5-12</text>
<text x="40.6" y="67.7">10K</text>
<text x="58.4" y="67.7">10K</text>
<text x="80.6" y="66.2">1K</text>
<text x="93.3" y="66.2">2K2</text>
<text x="128.8" y="67.5">1R</text>
<text x="147.9" y="69.2">D20</text>
<text x="174.4" y="66.5">X5-13</text>
<text x="174.4" y="69">X5-15</text>
<text x="174.4" y="71.5">X5-17</text>
<text x="207.5" y="66.5">X5-14</text>
<text x="207.5" y="69">X5-16</text>
<text x="207.5" y="71.5">X5-18</text>
<text x="88.9" y="75.3">750R</text>
<text x="88.9" y="72.5">R132</text>
<text x="174.4" y="74.1">X5-19</text>
<text x="207.5" y="74.1">X5-20</text>
<text x="225.2" y="75.1">J2</text>
<text x="32.8" y="80.7">MMBT5551</text>
<text x="41" y="78.1">Q28</text>
<text x="56.9" y="83.3">R133</text>
<text x="72.1" y="80">Q29</text>
<text x="225.2" y="81.4">X4-5</text>
<text x="58.4" y="85.5">47K</text>
<text x="88.9" y="89.9">330R</text>
<text x="88.9" y="87.8">R134</text>
<text x="99.9" y="88.5">10n</text>
<text x="99.9" y="86.6">C75</text>
<text x="124.4" y="86.4">K1</text>
<text x="48.9" y="94.6">GND</text>
<text x="66.6" y="94.6">GND</text>
<text x="118.7" y="105.3">+5V</text>
<text x="35.5" y="113.1">+5V</text>
<text x="121.9" y="118.5">470R</text>
<text x="121.9" y="116.3">R135</text>
<text x="61.4" y="124.5">L-934EB/2ID</text>
<text x="61.4" y="122.3">LED2-BTM</text>
<text x="23.7" y="130.9">BAS316</text>
<text x="28.2" y="128.6">D21</text>
<text x="46.3" y="128.3">K1</text>
<text x="103.2" y="128.7">R136</text>
<text x="104.7" y="131">10K</text>
<text x="122.4" y="128">LED4</text>
<text x="60.9" y="136.3">470R</text>
<text x="60.9" y="134.1">R137</text>
<text x="98.6" y="134.8">D22</text>
<text x="98.5" y="140.1">BAS316</text>
<text x="123.8" y="141">BSS84P</text>
<text x="123.8" y="138.4">Q30</text>
<text x="30" y="148.6">2N7002</text>
<text x="34" y="146.1">Q31</text>
<text x="98.6" y="144.9">D23</text>
<text x="50.8" y="154.4">R138</text>
<text x="98.5" y="150.3">BAS316</text>
<text x="122.5" y="150.5">GND</text>
<text x="50.8" y="156.6">100K</text>
<text x="44.4" y="165.7">GND</text>
</g>
<g font-size="2.1" fill="#808080">
<text x="116.5" y="34.6">3</text>
<text x="122.8" y="32.1" transform="rotate(-90 122.8 32.1)">2</text>
<text x="122.8" y="39" transform="rotate(-90 122.8 39)">4</text>
<text x="122.8" y="82.9" transform="rotate(-90 122.8 82.9)">5</text>
<text x="116.5" y="85.4">6</text>
<text x="122.8" y="89.8" transform="rotate(-90 122.8 89.8)">7</text>
<text x="41.5" y="126" transform="rotate(-90 41.5 126)">1</text>
<text x="41.5" y="133" transform="rotate(-90 41.5 133)">8</text>
</g>
<g font-size="2" fill="#f0f">
<text x="240.3" y="49.7">OUTC+ 1</text>
<text x="240.3" y="52.3">OUTC+ 3</text>
<text x="256.5" y="49.6">2 OUTC+</text>
<text x="256.5" y="52.1">4 OUTC+</text>
<text x="228.3" y="57.3">POST_OUT+ (fused) 7</text>
<text x="228.3" y="59.9">POST_OUT+ (fused) 9</text>
<text x="240.3" y="54.8">OUTC+ 5</text>
<text x="256.5" y="54.6">6 POST_OUT+ (fused)</text>
<text x="256.5" y="59.7">10 POST_OUT+ (fused)</text>
<text x="256.5" y="57.2">8 POST_OUT+ (fused)</text>
<text x="234.7" y="65">POST_OUT- 13</text>
<text x="234.8" y="62.4">POST_OUT- 11</text>
<text x="256.5" y="62.3">12 POST_OUT-</text>
<text x="256.5" y="64.8">14 POST_OUT-</text>
<text x="234.7" y="67.5">POST_OUT- 15</text>
<text x="239.7" y="70">OUTC- 17</text>
<text x="256.5" y="67.3">16 OUTC-</text>
<text x="256.5" y="69.9">18 OUTC-</text>
<text x="239.7" y="72.6">OUTC- 19</text>
<text x="256.5" y="72.4">20 OUTC-</text>
</g>
<text font-size="2" fill="#808080" x="46.3" y="131.1">G6K-2F-5DC</text>
<text font-size="1.8" fill="#800080" x="173.9" y="19.1">Use 8A high Breaking capacity fuse e.g. ESKA 522.726</text>
<g font-size="1.8" fill="#008080">
<text x="210.8" y="22.9">POST_OUT+/2.4A</text>
<text x="24.7" y="25.4">SENSE_PROT/2.1C</text>
<text x="210.3" y="28">OUTF+/5.4A</text>
<text x="213.6" y="47">OUTC+</text>
<text x="114.3" y="53.4">SENSE+/2.4B</text>
<text x="114.3" y="68.6">SENSE-/2.4B</text>
<text x="25.4" y="73.7">SENSE_ERR/4.2A</text>
<text x="214" y="75">OUTC-</text>
<text x="210.8" y="94">POST_OUT-/3.3A</text>
<text x="85.1" y="135.9">FAULT</text>
<text x="130.8" y="133.4">FAULT_OUT</text>
<text x="53.3" y="149.9">RSENSE/4.2B</text>
<text x="85.1" y="146.1">PWRGOOD</text>
</g>
<g font-size="1.8" fill="#808080">
<text x="73.3" y="42.6">MMBT5401</text>
<text x="225.4" y="48.9">FCR7350R</text>
<text x="146.6" y="71.4">SK10100</text>
<text x="154" y="71.4">D1-DIO</text>
<text x="225.4" y="76.9">FCR7350B</text>
<text x="68.3" y="82.6">MMBT5551</text>
<text x="142" y="78.6" transform="rotate(-90 142 78.6)">HHXC630ARA330MHA0G</text>
<text x="122.4" y="130.2">OSY5LU3E34X-3F1A</text>
</g>
<g font-size="1.8" fill="#800000">
<text x="137.8" y="57.4" transform="rotate(-90 137.8 57.4)">+</text>
<text x="19" y="188.6">Licensed under the TAPR Open Hardware License (www.tapr.org/OHL)</text>
<text x="19" y="190.5">More info at http://www.envox.hr/eez</text>
<text x="19" y="192.4">Repository: https://github.com/eez-open</text>
</g>
</svg>
